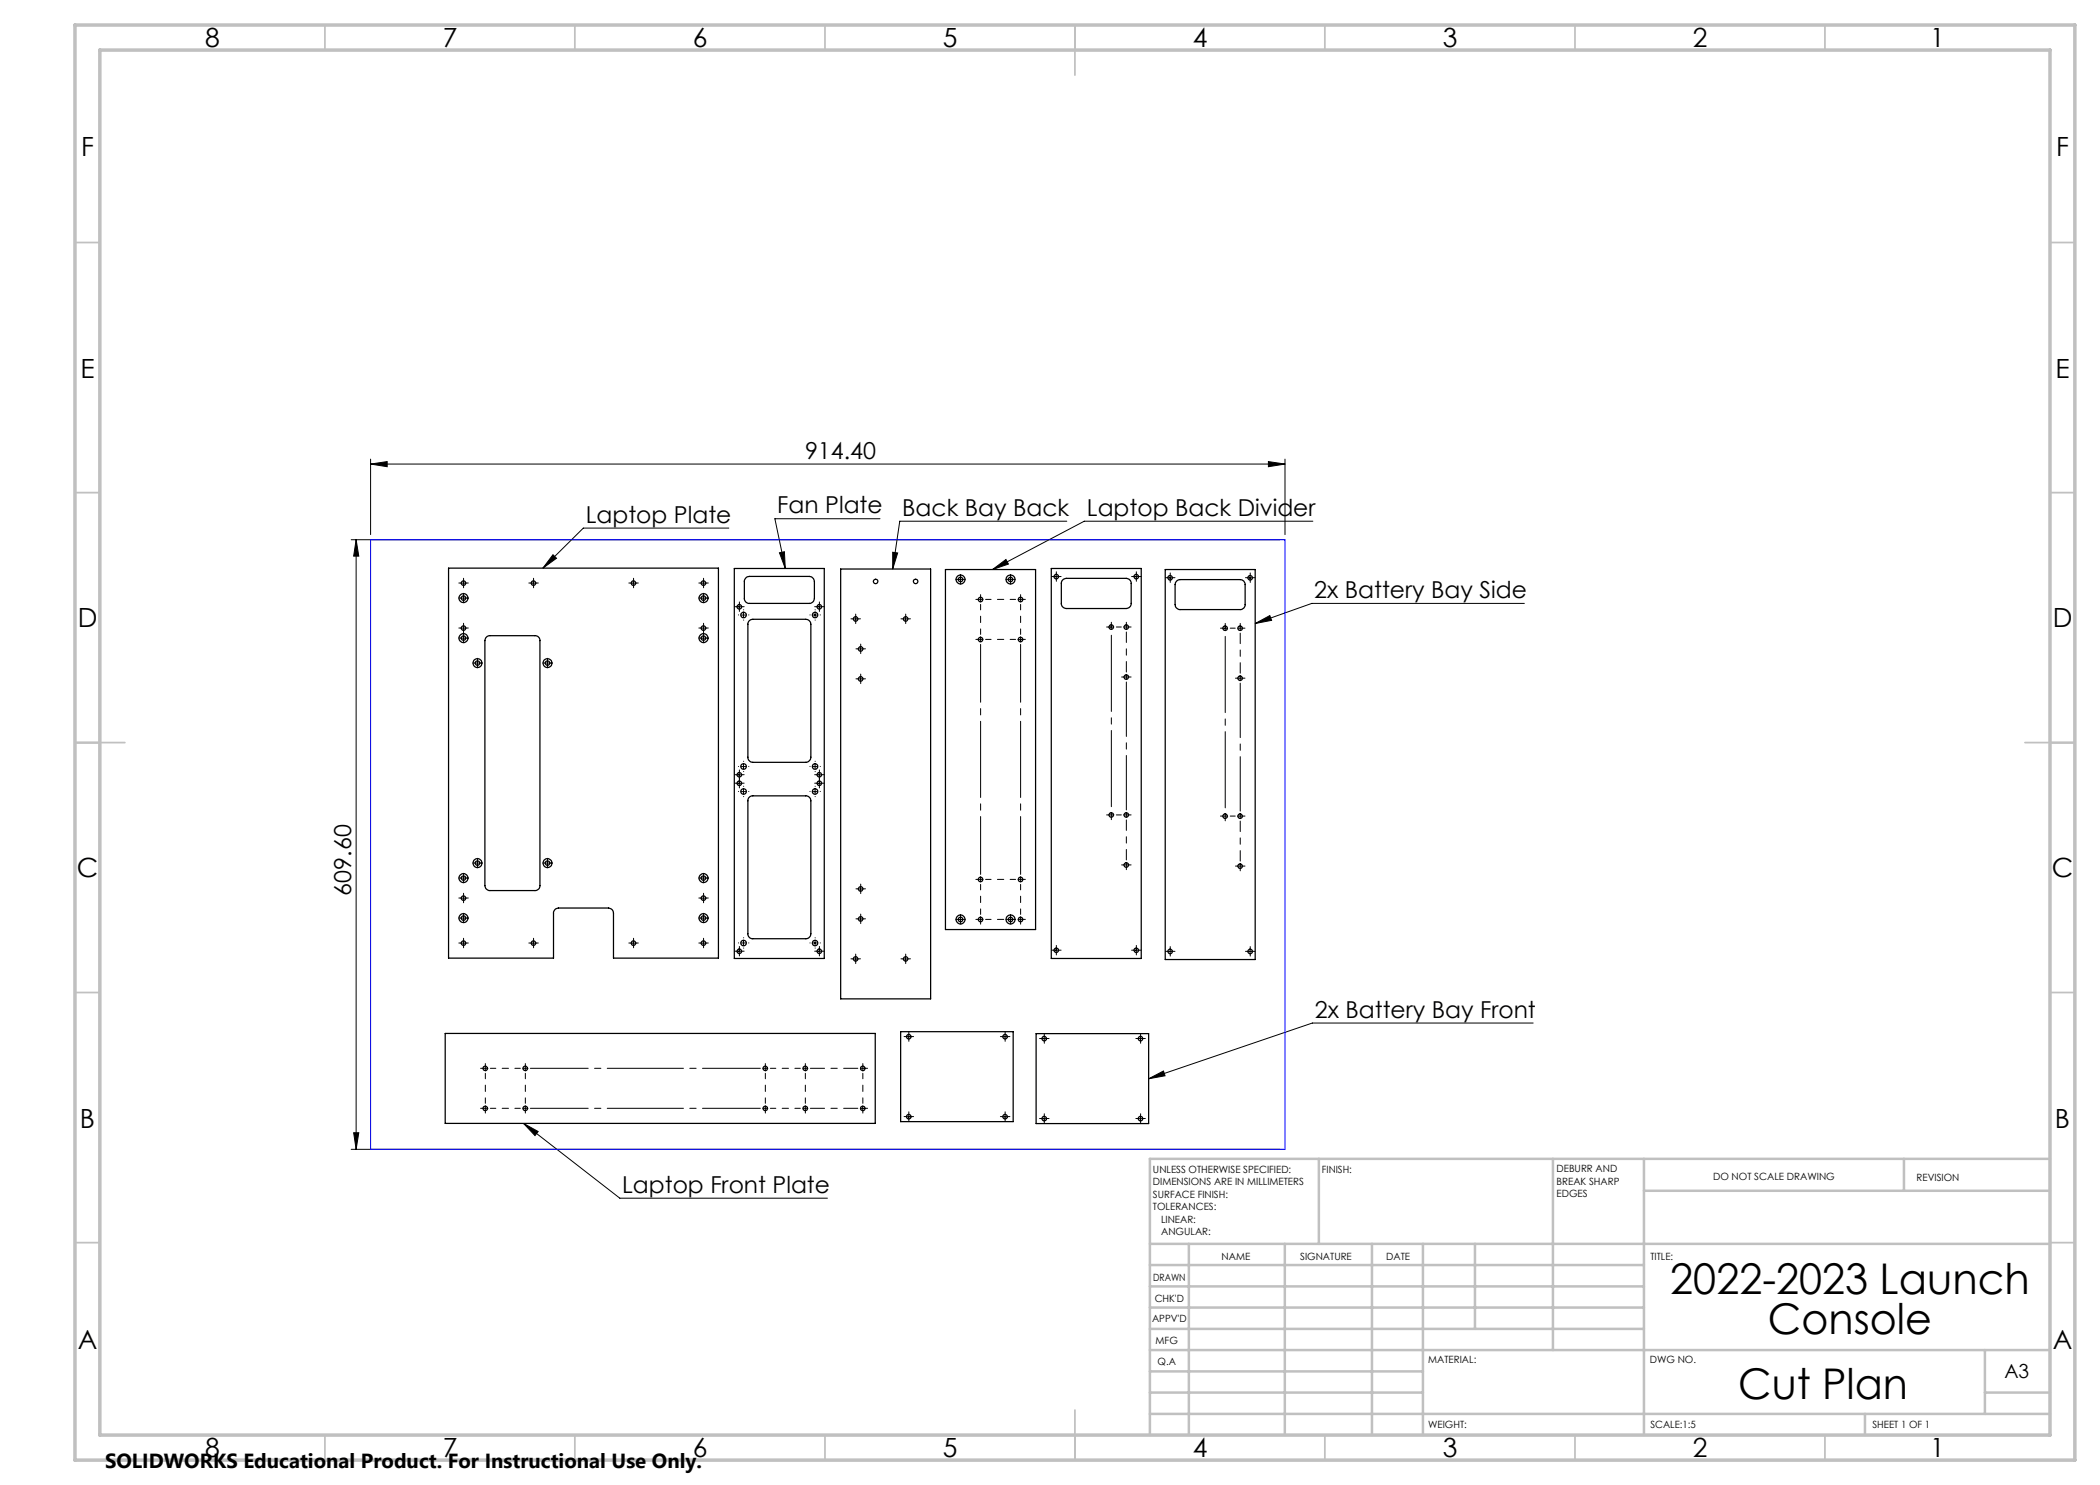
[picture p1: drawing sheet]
<svg xmlns="http://www.w3.org/2000/svg" width="420mm" height="297mm" viewBox="0 0 420 297" stroke-linecap="round" stroke-linejoin="round" font-family="sans-serif">
<g fill="none" stroke="#000" stroke-width=".25">
<path d="M89.7 113.6h54v78h-21v-9a1.02 1.02 0 0 0-1-1h-10a1.02 1.02 0 0 0-1 1v9h-21zM146.9 113.7h18v78h-18zM149.3 115.5l.6-.2h12a1.09 1.09 0 0 1 1 1v3.4a1.02 1.02 0 0 1-1 1h-12a.96 .96 0 0 1-1-1v-3.6zM168.1 113.8h18v86h-18zM189.1 113.9h18v72h-18zM210.3 113.7h17.9v78h-17.9zM212.4 116.1l.3-.3 .6-.1h11.9a1.02 1.02 0 0 1 1 1v4a1.02 1.02 0 0 1-1 1h-11.9a1.02 1.02 0 0 1-1-1v-4.2zM233 113.9h18v78h-18zM235.3 116.2l.7-.3h12a.96 .96 0 0 1 1 1v4a.96 .96 0 0 1-1 1h-12a1.02 1.02 0 0 1-1-1v-4zM97.3 127.4l.5-.3h9.2a.96 .96 0 0 1 1 1v49a.96 .96 0 0 1-1 1h-9a1.02 1.02 0 0 1-1-1v-49zM149.9 124.1l.7-.2h10.5a1.02 1.02 0 0 1 1.1 .9v26.6a1.09 1.09 0 0 1-1.1 1.1h-10.5a1.02 1.02 0 0 1-1-1.1v-26.7zM149.9 159.5l.5-.3h10.7a1.02 1.02 0 0 1 1.1 1v26.6a1.02 1.02 0 0 1-1.1 .9h-10.5a.96 .96 0 0 1-1-.9v-26.9z"/>
<path d="M89 206.7h86v18h-86zM180.1 206.3h22.5v18h-22.5zM207.2 206.7h22.5v18h-22.5z"/>
<circle cx="92.7" cy="116.6" r=".44"/>
<circle cx="92.7" cy="119.6" r=".44"/>
<circle cx="92.7" cy="119.6" r=".9"/>
<circle cx="106.7" cy="116.6" r=".45"/>
<circle cx="126.7" cy="116.6" r=".46"/>
<circle cx="140.7" cy="119.6" r=".46"/>
<circle cx="140.7" cy="116.6" r=".46"/>
<circle cx="140.7" cy="119.6" r=".9"/>
<circle cx="175.1" cy="116.3" r=".44"/>
<circle cx="183.1" cy="116.3" r=".44"/>
<circle cx="192.1" cy="115.9" r=".46"/>
<circle cx="192.1" cy="115.9" r=".89"/>
<circle cx="196.1" cy="119.9" r=".45"/>
<circle cx="202.1" cy="115.9" r=".45"/>
<circle cx="202.1" cy="115.9" r=".9"/>
<circle cx="204.1" cy="119.9" r=".45"/>
<circle cx="211.2" cy="115.3" r=".45"/>
<circle cx="227.3" cy="115.3" r=".45"/>
<circle cx="234" cy="115.5" r=".44"/>
<circle cx="250" cy="115.6" r=".45"/>
<circle cx="92.7" cy="125.6" r=".44"/>
<circle cx="92.7" cy="127.6" r=".44"/>
<circle cx="92.7" cy="127.6" r=".89"/>
<circle cx="95.5" cy="132.6" r=".89"/>
<circle cx="95.5" cy="132.6" r=".45"/>
<circle cx="109.5" cy="132.6" r=".89"/>
<circle cx="109.5" cy="132.6" r=".45"/>
<circle cx="140.7" cy="125.6" r=".46"/>
<circle cx="140.7" cy="127.6" r=".46"/>
<circle cx="140.7" cy="127.6" r=".89"/>
<circle cx="147.9" cy="121.4" r=".46"/>
<circle cx="148.7" cy="123" r=".55"/>
<circle cx="163" cy="123" r=".54"/>
<circle cx="163.9" cy="121.3" r=".45"/>
<circle cx="171.1" cy="123.8" r=".46"/>
<circle cx="172.1" cy="129.8" r=".45"/>
<circle cx="172.1" cy="135.8" r=".45"/>
<circle cx="181.1" cy="123.8" r=".45"/>
<circle cx="196.1" cy="127.9" r=".45"/>
<circle cx="204.1" cy="127.9" r=".45"/>
<circle cx="222.2" cy="125.4" r=".44"/>
<circle cx="225.2" cy="125.4" r=".44"/>
<circle cx="225.2" cy="135.4" r=".44"/>
<circle cx="245" cy="125.7" r=".46"/>
<circle cx="248" cy="135.7" r=".45"/>
<circle cx="248" cy="125.7" r=".46"/>
<circle cx="147.9" cy="156.7" r=".45"/>
<circle cx="147.9" cy="155" r=".45"/>
<circle cx="148.7" cy="158.3" r=".55"/>
<circle cx="148.7" cy="153.3" r=".55"/>
<circle cx="163" cy="158.3" r=".54"/>
<circle cx="163" cy="153.3" r=".54"/>
<circle cx="163.9" cy="156.6" r=".44"/>
<circle cx="163.9" cy="155" r=".44"/>
<circle cx="92.7" cy="179.6" r=".44"/>
<circle cx="92.7" cy="175.6" r=".9"/>
<circle cx="92.7" cy="175.6" r=".43"/>
<circle cx="95.5" cy="172.6" r=".9"/>
<circle cx="95.5" cy="172.6" r=".45"/>
<circle cx="109.5" cy="172.6" r=".9"/>
<circle cx="109.5" cy="172.6" r=".45"/>
<circle cx="140.7" cy="179.6" r=".46"/>
<circle cx="140.7" cy="175.6" r=".45"/>
<circle cx="140.7" cy="175.6" r=".9"/>
<circle cx="172.1" cy="177.8" r=".44"/>
<circle cx="196.1" cy="175.9" r=".46"/>
<circle cx="204.1" cy="175.9" r=".46"/>
<circle cx="222.2" cy="163" r=".44"/>
<circle cx="225.2" cy="163" r=".44"/>
<circle cx="225.3" cy="173" r=".45"/>
<circle cx="245" cy="163.2" r=".46"/>
<circle cx="248" cy="173.2" r=".45"/>
<circle cx="248" cy="163.2" r=".46"/>
<circle cx="92.7" cy="188.6" r=".44"/>
<circle cx="92.7" cy="183.6" r=".44"/>
<circle cx="92.7" cy="183.6" r=".9"/>
<circle cx="106.7" cy="188.6" r=".45"/>
<circle cx="126.7" cy="188.6" r=".46"/>
<circle cx="140.7" cy="188.6" r=".46"/>
<circle cx="140.7" cy="183.6" r=".46"/>
<circle cx="140.7" cy="183.6" r=".9"/>
<circle cx="147.9" cy="190.3" r=".46"/>
<circle cx="148.7" cy="188.6" r=".55"/>
<circle cx="163" cy="188.6" r=".54"/>
<circle cx="163.9" cy="190.2" r=".45"/>
<circle cx="171.1" cy="191.8" r=".45"/>
<circle cx="172.1" cy="183.8" r=".44"/>
<circle cx="181.1" cy="191.8" r=".44"/>
<circle cx="192.1" cy="183.9" r=".88"/>
<circle cx="192.1" cy="183.9" r=".46"/>
<circle cx="196.1" cy="183.9" r=".45"/>
<circle cx="202.1" cy="183.9" r=".89"/>
<circle cx="202.1" cy="183.9" r=".45"/>
<circle cx="204.1" cy="183.9" r=".45"/>
<circle cx="211.2" cy="190.1" r=".44"/>
<circle cx="227.3" cy="190.1" r=".44"/>
<circle cx="234" cy="190.3" r=".45"/>
<circle cx="250" cy="190.3" r=".46"/>
<circle cx="97.1" cy="213.7" r=".45"/>
<circle cx="105.1" cy="213.7" r=".45"/>
<circle cx="153.1" cy="213.7" r=".44"/>
<circle cx="161.1" cy="213.7" r=".44"/>
<circle cx="172.6" cy="213.7" r=".44"/>
<circle cx="181.8" cy="207.3" r=".46"/>
<circle cx="201" cy="207.3" r=".46"/>
<circle cx="208.8" cy="207.7" r=".46"/>
<circle cx="228.1" cy="207.7" r=".46"/>
<circle cx="97.1" cy="221.7" r=".45"/>
<circle cx="105.1" cy="221.7" r=".45"/>
<circle cx="153.1" cy="221.7" r=".44"/>
<circle cx="161.1" cy="221.7" r=".44"/>
<circle cx="172.6" cy="221.7" r=".44"/>
<circle cx="181.8" cy="223.3" r=".45"/>
<circle cx="201" cy="223.3" r=".45"/>
<circle cx="208.9" cy="223.7" r=".45"/>
<circle cx="228.1" cy="223.7" r=".45"/>
</g>
<g fill="none" stroke="#000" stroke-width=".2">
<path d="M74.1 92.8l3.3-.5v1zM74.1 91.8v15.1M74.1 92.8h182.9M253.7 92.3l3.3 .5-3.3 .5zM257 91.8v15.1M70.2 107.9h185.8M71.2 107.9l.6 3.3h-1.1zM71.2 107.9v122M92.2 119.6h1M92.2 116.6h1M92.7 116.1v1M92.7 119.1v1"/>
<path d="M106.2 116.6h1M106.7 116.1v1M110.6 110.9l.7 .8-2.7 1.9zM126.2 116.6h1M126.7 116.1v1M140.2 119.6h1M140.2 116.6h1M140.7 116.1v1M140.7 119.1v1M145.8 105.6h-29.1l-8.1 8M155.9 110.6l1-.3 .2 3.4zM176 103.7h-21l2.1 10"/>
<path d="M178.5 110.5l1 .1-1 3.2zM191.6 115.9h1M192.1 115.4v1M198.5 113.9l2.7-2 .5 .9zM201.6 115.9h1M202.1 115.4v1M210.7 115.3h1M211.2 114.8v1M213.4 104.2h-33.4l-1.5 9.6M226.8 115.3h1M227.3 114.8v1M233.5 115.6h1"/>
<path d="M234 115.1v1M249.5 115.6h1M250 115.1v1M262.6 104.2h-45.7l-18.4 9.7M92.2 127.6h1M92.2 125.6h1M92.7 125.1v1M92.7 127.1v1M95 132.6h1M95.5 132.1v1M109 132.6h1M109.5 132.1v1"/>
<path d="M140.2 127.6h1M140.2 125.6h1M140.7 125.1v1M140.7 127.1v1M147.4 121.4h1M147.8 120.9v.9M148.2 123h1M148.7 122.5v1M162.5 123h1M163 122.5v1M163.4 121.4h1M163.9 120.9v.9"/>
<path d="M170.6 123.8h1M171.1 123.3v1M171.6 135.8h1M171.6 129.8h1M172.1 129.3v1M172.1 135.3v1M180.6 123.8h1M181.1 123.3v1M203.6 127.9h1M204.1 127.4v1M221.8 125.4h.9M222.3 124.9v1"/>
<path d="M244.5 125.7h1M245 125.2v.9M251 124.7l3-1.6 .3 1zM304.9 120.7h-42.5l-11.4 4M147.4 155h1M147.4 156.7h1M147.8 154.4v1.1M147.8 156.2v1M148.2 153.3h1M148.2 158.3h1M148.7 152.8v1M148.7 157.8v1"/>
<path d="M162.5 153.3h1M162.5 158.3h1M163 152.8v1M163 157.8v1M163.4 155h1M163.4 156.7h1M163.9 154.4v1.1M163.9 156.2v1M92.2 175.6h1M92.2 179.6h1M92.7 175.1v1M92.7 179.1v1"/>
<path d="M95 172.6h1M95.5 172.1v1M109 172.6h1M109.5 172.1v1M140.2 175.6h1M140.2 179.6h1M140.7 175.1v1M140.7 179.1v1M171.6 177.8h1M172.1 177.3v1M92.2 183.6h1M92.2 188.6h1"/>
<path d="M92.7 183.1v1M92.7 188.1v1M106.2 188.6h1M106.7 188.1v1M126.2 188.6h1M126.7 188.1v1M140.2 183.6h1M140.2 188.6h1M140.7 183.1v1M140.7 188.1v1M147.4 190.2h1M147.8 189.8v.9"/>
<path d="M148.2 188.6h1M148.7 188.1v1M162.5 188.6h1M163 188.1v1M163.4 190.2h1M163.9 189.8v.9M170.6 191.8h1M171.1 191.3v1M171.6 183.8h1M172.1 183.3v1M180.6 191.8h1M181.1 191.3v1"/>
<path d="M191.6 183.9h1M192.1 183.4v1M201.6 183.9h1M202.1 183.4v1M210.7 190h1M211.2 189.5v1.1M226.8 190h1M227.3 189.5v1.1M233.5 190.3h1M234 189.8v1M249.5 190.3h1M250 189.8v1"/>
<path d="M181.3 207.3h.9M181.8 206.8v1M200.5 207.3h1M201 206.8v1M208.4 207.7h.9M208.8 207.2v1M227.6 207.7h1M228.1 207.2v1M229.7 215.8l3-1.6 .3 1zM306.6 204.6h-44.1l-32.8 11.2M70.2 229.9h185.8M70.7 226.6h1.1l-.6 3.3z"/>
<path d="M104.7 224.7l2.9 1.6-.6 .8zM104.7 224.7l19.3 14.9h41.5M172 221.7h1M172.5 221.2v1M181.3 223.3h.9M181.8 222.8v1M200.5 223.3h1M201 222.8v1M208.4 223.7h.9M208.8 223.2v1M227.6 223.7h1M228.1 223.2v1"/>
</g>
<g fill="none" stroke="#000" stroke-width=".2" stroke-dasharray="15.2 1.3 1.3 1.3">
<path d="M92.2 119.6h-.4M92.2 116.6h-.4M92.7 119.1v-.4M92.7 117.1v.5M92.7 116.1v-.4M93.2 119.6h.5M93.2 116.6h.5M106.2 116.6h-.4M106.7 117.1v.5M106.7 116.1v-.4M107.2 116.6h.5M126.2 116.6h-.4"/>
<path d="M126.7 117.1v.5M126.7 116.1v-.4M127.2 116.6h.5M140.2 119.6h-.4M140.2 116.6h-.4M140.7 119.1v-.4M140.7 117.1v.5M140.7 116.1v-.4M141.2 119.6h.5M141.2 116.6h.5M191.6 115.9h-.4M192.1 116.4v.4"/>
<path d="M192.1 115.4v-.5M192.6 115.9h.5M195.6 119.9h-.4M196.1 119.9h-.5M196.1 119.9v.5M196.1 119.9h.5M196.1 119.9v-.5M196.1 119.4v-.5M201.6 115.9h-.4M202.1 116.4v.4M202.1 115.4v-.5M202.6 115.9h.5"/>
<path d="M204.1 119.9h-.5M204.1 119.9v.5M204.1 119.9h.5M204.1 119.9v-.5M204.1 119.4v-.5M204.6 119.9h.5M210.8 115.3h-.5M211.3 115.8v.5M211.3 114.8v-.4M211.8 115.3h.4M226.8 115.3h-.5M227.3 115.8v.5"/>
<path d="M227.3 114.8v-.4M227.8 115.3h.4M233.5 115.5h-.4M234 116v.5M234 115v-.4M234.5 115.5h.5M249.5 115.5h-.4M250 116v.5M250 115v-.4M250.5 115.5h.5M92.2 127.6h-.4M92.2 125.6h-.4"/>
<path d="M92.7 120.1v.5M92.7 128.1v.5M92.7 127.1v-.4M92.7 126.1v.5M92.7 125.1v-.4M93.2 127.6h.5M93.2 125.6h.5M95 132.6h-.4M95.5 133.1v.5M95.5 132.1v-.4M96 132.6h.5M109 132.6h-.4"/>
<path d="M109.5 133.1v.5M109.5 132.1v-.4M110 132.6h.5M140.2 127.6h-.4M140.2 125.6h-.4M140.7 120.1v.5M140.7 128.1v.5M140.7 127.1v-.4M140.7 126.1v.5M140.7 125.1v-.4M141.2 127.6h.5M141.2 125.6h.5"/>
<path d="M147.4 121.3h-.5M147.7 123h.1M147.9 121.8v.5M147.9 120.8v-.4M148.4 121.3h.4M148.7 124h.1M148.7 122v-.1M149.7 123h.1M162 123h.1M163 124h.1M163 122v-.1M163.4 121.3h-.5"/>
<path d="M163.9 121.8v.5M163.9 120.8v-.4M164 123h.1M164.4 121.3h.4M170.6 123.8h-.4M171.1 124.3v.4M171.1 123.3v-.5M171.6 123.8h.5M171.6 135.8h-.4M171.6 129.8h-.4M172.1 136.3v.4M172.1 135.3v-.5"/>
<path d="M172.1 130.3v.4M172.1 129.3v-.5M172.6 135.8h.5M172.6 129.8h.5M180.6 123.8h-.4M181.1 124.3v.4M181.1 123.3v-.5M181.6 123.8h.5M195.6 127.9h-.4M196.1 127.9h-.5M196.1 127.9v.5M196.1 127.9h.5"/>
<path d="M196.1 127.9v-.5M204.6 127.9h.5M221.8 125.4h-.5M222.3 124.9v-.4M224.3 125.4h-1M224.8 135.4h-.5M225.3 125.4h-.5M225.3 125.4v.5M225.3 125.4h.5M225.3 125.4v-.5M225.3 124.9v-.4M225.3 135.4h-.5"/>
<path d="M225.3 135.4v.5M225.3 135.4h.5M225.3 135.4v-.5M225.8 125.4h.4M225.8 135.4h.4M244.5 125.6h-.4M245 125.1v-.4M247 125.6h-1M247.5 135.6h-.4M248 125.6h-.5M248 125.6v.5M248 125.6h.5"/>
<path d="M248 125.6v-.5M248 125.1v-.4M248 135.6h-.5M248 135.6v.5M248 135.6h.5M248 135.6v-.5M248.5 125.6h.5M248.5 135.6h.5M147.4 154.9h-.5M147.4 156.6h-.5M147.7 153.3h.1M147.7 158.3h.1"/>
<path d="M147.9 155.4v.5M147.9 154.4v-.4M147.9 157.1v.5M147.9 156.1v-.4M148.4 154.9h.4M148.4 156.6h.4M148.7 154.3h.1M148.7 152.3v-.1M148.7 159.3h.1M148.7 157.3v-.1M149.7 153.3h.1M149.7 158.3h.1"/>
<path d="M162 153.3h.1M162 158.3h.1M163 154.3h.1M163 152.3v-.1M163 159.3h.1M163 157.3v-.1M163.4 154.9h-.5M163.4 156.6h-.5M163.9 155.4v.5M163.9 154.4v-.4M163.9 157.1v.5M163.9 156.1v-.4"/>
<path d="M164 153.3h.1M164 158.3h.1M164.4 154.9h.4M164.4 156.6h.4M92.2 175.6h-.4M92.2 179.6h-.4M92.7 176.1v.5M92.7 175.1v-.4M92.7 179.1v-.4M93.2 175.6h.5M93.2 179.6h.5M95 172.6h-.4"/>
<path d="M95.5 173.1v.5M95.5 172.1v-.4M96 172.6h.5M109 172.6h-.4M109.5 173.1v.5M109.5 172.1v-.4M110 172.6h.5M140.2 175.6h-.4M140.2 179.6h-.4M140.7 176.1v.5M140.7 175.1v-.4M140.7 179.1v-.4"/>
<path d="M141.2 175.6h.5M141.2 179.6h.5M171.6 177.8h-.4M172.1 178.3v.4M172.1 177.3v-.5M172.6 177.8h.5M195.6 175.9h-.4M196.1 175.9h-.5M196.1 175.9v.5M196.1 175.9h.5M196.1 175.9v-.5M204.1 175.9h-.5"/>
<path d="M204.1 175.9v.5M204.1 175.9h.5M204.1 175.9v-.5M204.6 175.9h.5M221.8 163h-.5M222.3 163h-.5M222.3 163v.5M222.3 163h.5M222.3 163v-.5M222.3 163.5v.4M224.3 163h-1M224.8 173h-.5"/>
<path d="M225.3 163h-.5M225.3 163v.5M225.3 163h.5M225.3 163v-.5M225.3 173h-.5M225.3 173v.5M225.3 173h.5M225.3 173v-.5M225.3 173.5v.4M225.8 163h.4M225.8 173h.4M244.5 163.2h-.4"/>
<path d="M245 163.2h-.5M245 163.2v.5M245 163.2h.5M245 163.2v-.5M245 163.7v.5M247 163.2h-1M247.5 173.2h-.4M248 163.2h-.5M248 163.2v.5M248 163.2h.5M248 163.2v-.5M248 173.2h-.5"/>
<path d="M248 173.2v.5M248 173.2h.5M248 173.2v-.5M248 173.7v.5M248.5 163.2h.5M248.5 173.2h.5M92.2 183.6h-.4M92.2 188.6h-.4M92.7 184.1v.5M92.7 183.1v-.4M92.7 180.1v.5M92.7 189.1v.5"/>
<path d="M92.7 188.1v-.4M93.2 183.6h.5M93.2 188.6h.5M106.2 188.6h-.4M106.7 189.1v.5M106.7 188.1v-.4M107.2 188.6h.5M126.2 188.6h-.4M126.7 189.1v.5M126.7 188.1v-.4M127.2 188.6h.5M140.2 183.6h-.4"/>
<path d="M140.2 188.6h-.4M140.7 184.1v.5M140.7 183.1v-.4M140.7 180.1v.5M140.7 189.1v.5M140.7 188.1v-.4M141.2 183.6h.5M141.2 188.6h.5M147.4 190.2h-.5M147.7 188.6h.1M147.9 190.7v.5M147.9 189.7v-.4"/>
<path d="M148.4 190.2h.4M148.7 189.6h.1M148.7 187.6v-.1M149.7 188.6h.1M162 188.6h.1M163 189.6h.1M163 187.6v-.1M163.4 190.2h-.5M163.9 190.7v.5M163.9 189.7v-.4M164 188.6h.1M164.4 190.2h.4"/>
<path d="M170.6 191.8h-.4M171.1 192.3v.4M171.1 191.3v-.5M171.6 191.8h.5M171.6 183.8h-.4M172.1 184.3v.4M172.1 183.3v-.5M172.6 183.8h.5M180.6 191.8h-.4M181.1 192.3v.4M181.1 191.3v-.5M181.6 191.8h.5"/>
<path d="M191.6 183.9h-.4M192.1 184.4v.4M192.1 183.4v-.5M192.6 183.9h.5M195.6 183.9h-.4M196.1 183.9h-.5M196.1 183.9v.5M196.1 183.9h.5M196.1 183.9v-.5M196.1 184.4v.4M201.6 183.9h-.4M202.1 184.4v.4"/>
<path d="M202.1 183.4v-.5M202.6 183.9h.5M204.1 183.9h-.5M204.1 183.9v.5M204.1 183.9h.5M204.1 183.9v-.5M204.1 184.4v.4M204.6 183.9h.5M210.8 190h-.5M211.3 190.5v.5M211.3 189.5v-.4M211.8 190h.4"/>
<path d="M226.8 190h-.5M227.3 190.5v.5M227.3 189.5v-.4M227.8 190h.4M233.5 190.3h-.4M234 190.8v.4M234 189.8v-.5M234.5 190.3h.5M249.5 190.3h-.4M250 190.8v.4M250 189.8v-.5M250.5 190.3h.5"/>
<path d="M96.6 213.7h-.5M97.1 213.7v-.5M97.1 213.7h-.5M97.1 213.7v.5M97.1 213.7h.5M97.1 213.2v-.5M105.1 213.7v-.5M105.1 213.7h-.5M105.1 213.7v.5M105.1 213.7h.5M105.1 213.2v-.5M153.1 213.7v-.5"/>
<path d="M153.1 213.7h-.5M153.1 213.7v.5M153.1 213.7h.5M153.1 213.2v-.5M161.1 213.7v-.5M161.1 213.7h-.5M161.1 213.7v.5M161.1 213.7h.5M161.1 213.2v-.5M172.6 213.7v-.5M172.6 213.7h-.5M172.6 213.7v.5"/>
<path d="M172.6 213.7h.5M172.6 213.2v-.5M173.1 213.7h.4M181.3 207.3h-.5M181.8 206.8v-.4M181.8 207.8v.5M182.3 207.3h.4M200.5 207.3h-.4M201 206.8v-.4M201 207.8v.5M201.5 207.3h.5M208.4 207.7h-.5"/>
<path d="M208.9 207.2v-.4M208.9 208.2v.5M209.4 207.7h.4M227.6 207.7h-.4M228.1 207.2v-.4M228.1 208.2v.5M228.6 207.7h.5M96.6 221.7h-.5M97.1 221.7v-.5M97.1 221.7h-.5M97.1 221.7v.5M97.1 221.7h.5"/>
<path d="M97.1 222.2v.4M105.1 221.7v-.5M105.1 221.7h-.5M105.1 221.7v.5M105.1 221.7h.5M105.1 222.2v.4M153.1 221.7v-.5M153.1 221.7h-.5M153.1 221.7v.5M153.1 221.7h.5M153.1 222.2v.4M161.1 221.7v-.5"/>
<path d="M161.1 221.7h-.5M161.1 221.7v.5M161.1 221.7h.5M161.1 222.2v.4M172.6 222.2v.4M173.1 221.7h.4M181.3 223.3h-.5M181.8 222.8v-.4M181.8 223.8v.5M182.3 223.3h.4M200.5 223.3h-.4M201 222.8v-.4"/>
<path d="M201 223.8v.5M201.5 223.3h.5M208.4 223.7h-.5M208.9 223.2v-.4M208.9 224.2v.5M209.4 223.7h.4M227.6 223.7h-.4M228.1 223.2v-.4M228.1 224.2v.5M228.6 223.7h.5"/>
</g>
<path d="M225.3 134.4v-8M248 134.6v-8M225.3 172v-8M248 172.2v-8" fill="none" stroke="#000" stroke-width=".2" stroke-dasharray="15.2 1.3 1.3 1.3" stroke-dashoffset="13.1"/>
<path d="M222.3 162v-35.6M245 162.2v-35.6" fill="none" stroke="#000" stroke-width=".2" stroke-dasharray="15.2 1.3 1.3 1.3" stroke-dashoffset="-.6"/>
<path d="M225.3 162v-25.6M248 162.2v-25.6" fill="none" stroke="#000" stroke-width=".2" stroke-dasharray="15.2 1.3 1.3 1.3" stroke-dashoffset="4.4"/>
<g fill="none" stroke="#000" stroke-width=".2" stroke-dasharray="15.2 1.3 1.3 1.3" stroke-dashoffset="14.1">
<path d="M203.1 119.9h-6M196.1 126.9v-6M203.1 127.9h-6M204.1 126.9v-6M203.1 175.9h-6M196.1 182.9v-6M203.1 183.9h-6M204.1 182.9v-6M98.1 213.7h6M154.1 213.7h6M97.1 220.7v-6M98.1 221.7h6"/>
<path d="M105.1 220.7v-6M153.1 220.7v-6M154.1 221.7h6M161.1 220.7v-6M172.6 220.7v-6"/>
</g>
<path d="M196.1 174.9v-46M204.1 174.9v-46M106.1 213.7h46M106.1 221.7h46" fill="none" stroke="#000" stroke-width=".2" stroke-dasharray="15.2 1.3 1.3 1.3" stroke-dashoffset="3.7"/>
<path d="M162.1 213.7h9.5M162.1 221.7h9.5" fill="none" stroke="#000" stroke-width=".2" stroke-dasharray="15.2 1.3 1.3 1.3" stroke-dashoffset="12.4"/>
<g fill="none" stroke="#c0c0c0" stroke-width=".35">
<path d="M65 5v5M115 5v5M165 5v5M215 5v10M265 5v5M315 5v5M365 5v5M15 48.5h5M410 48.5h5M15 98.5h5M410 98.5h5M15 148.5h10"/>
<path d="M405 148.5h10M15 198.5h5M410 198.5h5M15 248.5h5M410 248.5h5M65 287v5M115 287v5M165 287v5M215 282v10M265 287v5M315 287v5M365 287v5"/>
</g>
<g fill="none" stroke="#c0c0c0" stroke-width=".5">
<path d="M263.8 231.8v17M310.6 231.8v38.2M328.8 231.8v55.2M328.8 238.2h81.2M380.8 231.8v6.4M410 231.8h-180v55.2M230 248.8h180M230 257.3h98.8M230 253h98.8M237.8 248.8v38.2M257 248.8v38.2M274.4 248.8v38.2"/>
<path d="M284.6 248.8v38.2M295 248.8v17M230 265.8h98.8M230 261.5h98.8M230 278.5h54.6M230 274.3h54.6M230 270h180M397 278.5h13M397 270v12.8M230 282.8h180M373 282.8v4.2"/>
</g>
<path d="M15 5h400v287h-400zM20 10h390v277h-390z" fill="none" stroke="#c0c0c0" stroke-width=".7"/>
<path d="M74.1 107.9h182.9v122h-182.9z" fill="none" stroke="#00f" stroke-width=".2"/>
<g fill="#000">
<path d="M74.1 92.8l3.3-.5v1zM253.7 92.3l3.3 .5-3.3 .5z"/>
<path d="M110.6 110.9l.7 .8-2.7 1.9zM178.5 110.5l1 .1-1 3.2zM229.7 215.8l3-1.6 .3 1zM251 124.7l3-1.6 .3 1zM155.9 110.6l1-.3 .2 3.4zM198.5 113.9l2.7-2 .5 .9zM104.7 224.7l2.9 1.6-.6 .8z"/>
<path d="M70.7 226.6h1.1l-.6 3.3zM71.2 107.9l.6 3.3h-1.1z"/>
</g>
<g font-size="8.5">
<text x="334.1" y="258.8">2022-2023 Launch</text>
<text x="353.6" y="266.9">Console</text>
<text x="347.6" y="279.7">Cut Plan</text>
</g>
<g font-size="5.3">
<text x="41" y="9.5">8</text>
<text x="88.5" y="9.5">7</text>
<text x="138.5" y="9.5">6</text>
<text x="188.5" y="9.5">5</text>
<text x="238.5" y="9.5">4</text>
<text x="288.5" y="9.5">3</text>
<text x="338.5" y="9.5">2</text>
<text x="386" y="9.5">1</text>
<text x="16.2" y="31.2">F</text>
<text x="411.2" y="31.2">F</text>
<text x="16.1" y="75.5">E</text>
<text x="411.1" y="75.5">E</text>
<text x="15.5" y="125.5">D</text>
<text x="410.5" y="125.5">D</text>
<text x="15.4" y="175.5">C</text>
<text x="410.4" y="175.5">C</text>
<text x="16" y="225.5">B</text>
<text x="411" y="225.5">B</text>
<text x="15.5" y="269.7">A</text>
<text x="410.5" y="269.7">A</text>
<text x="41" y="291.5">8</text>
<text x="88.5" y="291.5">7</text>
<text x="138.5" y="291.5">6</text>
<text x="188.5" y="291.5">5</text>
<text x="238.5" y="291.5">4</text>
<text x="288.5" y="291.5">3</text>
<text x="338.5" y="291.5">2</text>
<text x="386" y="291.5">1</text>
</g>
<g font-size="4.7">
<text x="161" y="91.8">914.40</text>
<text x="117.1" y="104.6">Laptop Plate</text>
<text x="155.5" y="102.7">Fan Plate</text>
<text x="180.5" y="103.2">Back Bay Back</text>
<text x="217.4" y="103.2">Laptop Back Divider</text>
<text x="262.8" y="119.6">2x Battery Bay Side</text>
<text x="70.2" y="179.1" transform="rotate(-90 70.2 179.1)">609.60</text>
<text x="263" y="203.5">2x Battery Bay Front</text>
<text x="124.4" y="238.6">Laptop Front Plate</text>
</g>
<text font-size="4.1" x="21" y="293.7">SOLIDWORKS Educational Product. For Instructional Use Only.</text>
<text font-size="3.9" x="400.9" y="275.5">A3</text>
<g font-size="2">
<text x="230.6" y="234.6">UNLESS OTHERWISE SPECIFIED:</text>
<text x="230.6" y="237.1">DIMENSIONS ARE IN MILLIMETERS</text>
<text x="230.6" y="239.6">SURFACE FINISH:</text>
<text x="264.4" y="234.6">FINISH:</text>
<text x="311.3" y="234.5">DEBURR AND</text>
<text x="311.3" y="237">BREAK SHARP</text>
<text x="311.3" y="239.5">EDGES</text>
<text x="342.6" y="236">DO NOT SCALE DRAWING</text>
<text x="383.3" y="236.2">REVISION</text>
<text x="230.6" y="242.1">TOLERANCES:</text>
<text x="232.2" y="244.6">LINEAR:</text>
<text x="232.2" y="247.1">ANGULAR:</text>
<text x="244.3" y="252">NAME</text>
<text x="260" y="251.9">SIGNATURE</text>
<text x="277.2" y="251.9">DATE</text>
<text x="330.1" y="251.9">TITLE:</text>
<text x="230.6" y="256.1">DRAWN</text>
<text x="230.9" y="260.3">CHK'D</text>
<text x="230.4" y="264.4">APPV'D</text>
<text x="231.1" y="268.8">MFG</text>
<text x="231.5" y="273">Q.A</text>
<text x="285.6" y="272.5">MATERIAL:</text>
<text x="330" y="272.5">DWG NO.</text>
<text x="285.6" y="285.5">WEIGHT:</text>
<text x="330.1" y="285.6">SCALE:1:5</text>
<text x="374.5" y="285.6">SHEET 1 OF 1</text>
</g>
</svg>
